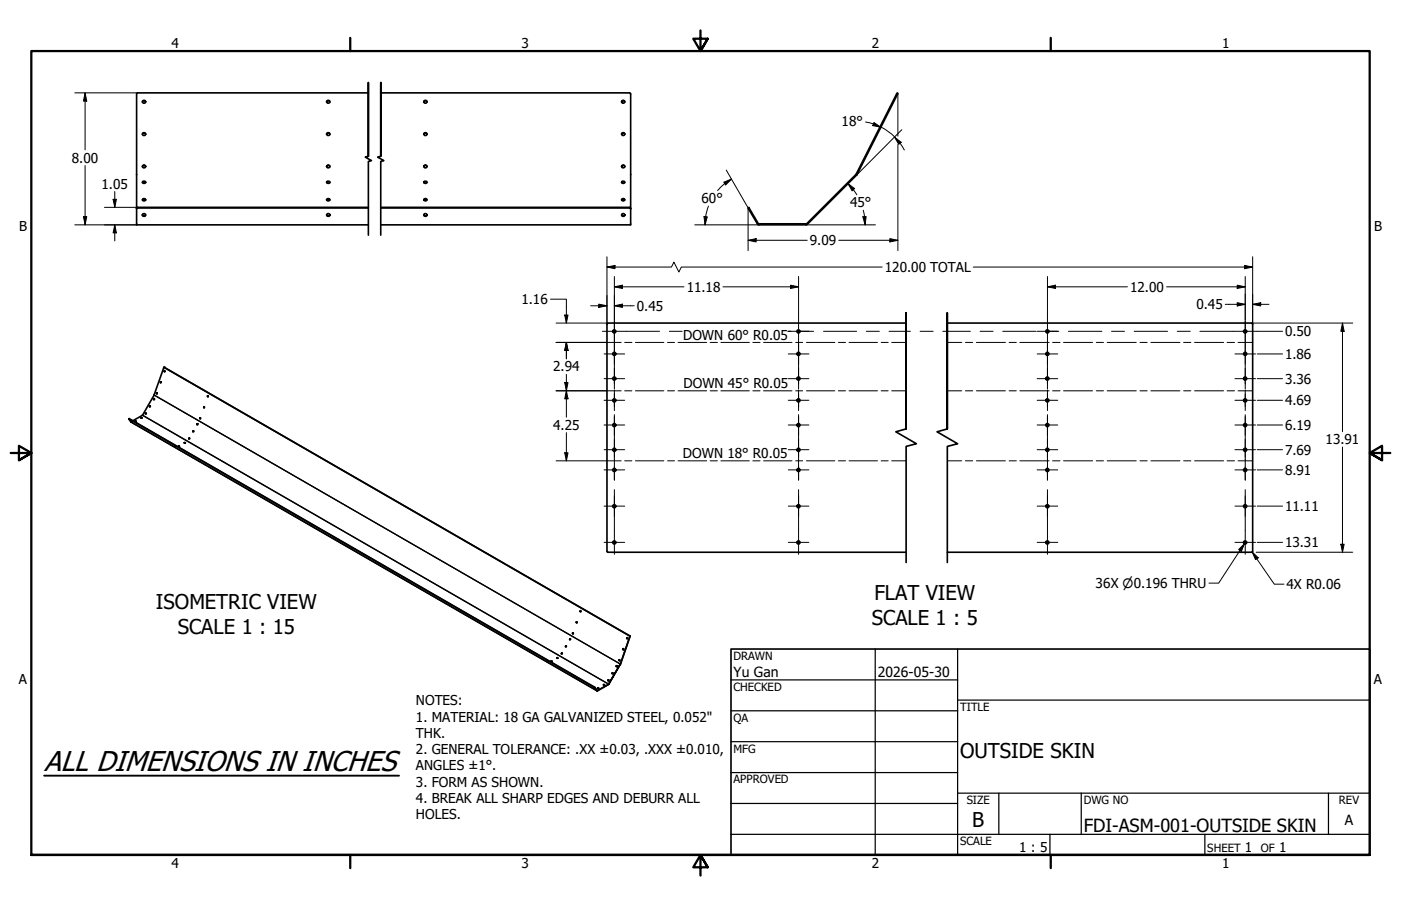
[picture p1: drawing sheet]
<svg xmlns="http://www.w3.org/2000/svg" width="432mm" height="279mm" viewBox="0 0 432 279" stroke-linecap="round" stroke-linejoin="round" font-family="sans-serif">
<path d="M113.5 48.2v-22.7v22.7l-.9 .3 1.9 1-1 .3v22.7M117.3 48.2v-22.7v22.7l-.9 .3 1.9 1-1 .3v22.7M279.3 132.3v-35.8v35.8l-3.2 .9 6.3 3.6-3.1 .9v35.8M292 132.3v-35.8v35.8l-3.2 .9 6.3 3.6-3.1 .9v35.8" fill="none" stroke="#000" stroke-width=".51"/>
<g fill="none" stroke="#000" stroke-width=".51">
<path d="M43.9 31.4a.53 .53 0 0 1 .5-.3 .53 .53 0 0 1 .5 .3M100.7 31.4a.49 .49 0 0 1 .5-.3 .49 .49 0 0 1 .5 .3M113.5 28.6h-71.1l-.3 .2v40.5h71.4M117.3 28.6h76.8l.3 .4v40.3h-77.1M130.6 31.4a.53 .53 0 0 1 .5-.3 .53 .53 0 0 1 .5 .3M191.6 31.4a.53 .53 0 0 1 .5-.3 .53 .53 0 0 1 .5 .3M43.9 51.4a.53 .53 0 0 1 .5-.4 .53 .53 0 0 1 .5 .4M43.9 41.4a.53 .53 0 0 1 .5-.4 .53 .53 0 0 1 .5 .4M43.9 56.3l.2-.2h.5l.3 .2M44 55.9a.46 .46 0 0 1 .6-.1 .46 .46 0 0 1 .2 .7 .46 .46 0 0 1-.7 .1 .46 .46 0 0 1-.1-.7zM100.7 51.4a.49 .49 0 0 1 .5-.4 .49 .49 0 0 1 .5 .4M100.7 41.4a.49 .49 0 0 1 .5-.4 .49 .49 0 0 1 .5 .4"/>
<path d="M100.7 56.3l.2-.2h.5l.3 .2M100.7 56.1a.45 .45 0 0 1 .6-.2 .45 .45 0 0 1 .2 .6h-.5zM130.6 41.4a.53 .53 0 0 1 .5-.4 .53 .53 0 0 1 .5 .4M130.6 51.4a.53 .53 0 0 1 .5-.4 .53 .53 0 0 1 .5 .4M130.6 56.3l.3-.2h.5l.2 .2M191.6 56.3l.2-.2h.5l.2 .2M191.6 41.4a.53 .53 0 0 1 .5-.4 .53 .53 0 0 1 .5 .4M191.6 51.4a.53 .53 0 0 1 .5-.4 .53 .53 0 0 1 .5 .4M263.8 53.8l-15.1 15.2M263.8 53.8l12.7-25.2 .2 .2-.1 .3-12.5 24.8M263.9 53.8h-.1M264.1 53.9l-15.2 15.3"/>
<path d="M43.9 61.7l.4-.3 .6 .3M43.9 66.2a.53 .53 0 0 0 .5 .4 .53 .53 0 0 0 .5-.4M44 61.3a.46 .46 0 0 1 .6-.1 .46 .46 0 0 1 .2 .6 .46 .46 0 0 1-.7 .2 .46 .46 0 0 1-.1-.7zM100.7 66.2a.49 .49 0 0 0 .5 .4 .49 .49 0 0 0 .5-.4M100.7 61.7l.4-.3 .6 .3M100.8 61.3a.43 .43 0 0 1 .6-.1 .43 .43 0 0 1 .1 .6 .43 .43 0 0 1-.6 .1 .43 .43 0 0 1-.1-.6zM113.5 63.9h-71.1l-.3 .4M113.5 64.1h-71.2l-.2 .3M117.3 63.9h76.8l.3 .4M117.3 64.1h76.9l.2 .3M130.6 66.2a.53 .53 0 0 0 .5 .4 .53 .53 0 0 0 .5-.4M130.6 61.7l.4-.3 .6 .3"/>
<path d="M191.6 66.2a.53 .53 0 0 0 .5 .4 .53 .53 0 0 0 .5-.4M191.6 61.7l.4-.3 .5 .3M233.4 69.1l.5 .2M233.7 68.9l.2 .2M233.7 68.9l-2.9-5-.2 .2 .1 .3 2.7 4.6M233.9 69.3h14.6M233.9 69h14.6M248.6 69l-.2 .1M248.8 69.2l-.4 .1M187.1 99.9v70.1M187.4 99.7l-.3 .3M187.4 99.6h91.9"/>
<path d="M292 99.6h93.8M385.8 99.7l.3 .3M386.1 99.9v70.1M49.5 117.7v.3M50.5 113.3l-3 8.5M50.5 113.3l143.7 82.9-3 8.6 2.9-8.6M50.5 113.3h.1M50.7 114.3v.3M39.7 129.2l143.6 82.8 .8 1 3.5-2M39.7 129.2l143.6 82.8 .7 1-143.7-82.9zM40.4 129.8l.2 .2zM41.6 129.9h.3"/>
<path d="M41.6 129.9l.3-.1v.2zM43.4 128.8l.4 .1zM43.4 128.9h.4M45 127.4l-.1 .2M46.3 125.2l-.1 .3M47.5 121.9l-3.6 6.1-3 1.8M47.5 121.8v.1M47.6 123l-.2 .3M48.4 121.1v.4M53.7 137.5l.3 .2zM55 137.7h.3M56.8 136.6h.3"/>
<path d="M56.8 136.5l.3 .1zM58.3 135.1l.2 .2-.3 .1zM58.4 135.1l-.2 .3M59.7 132.9l-.2 .3M61 130.7l-.2 .3M61.7 128.8v.4M62.8 125.5l.3 .1-.2 .2zM62.9 125.5v.3M64.1 122v.4M187.1 170l.3 .3h91.9M386.1 170l-.3 .3h-93.8M174.6 199.2l-.2 .3"/>
<path d="M175.8 197l-.2 .3M176.6 195.1v.4M177.8 191.8v.3M178.9 188.3v.4M193.4 196.7v.3M168.6 203.8l.2 .2zM169.9 204h.3M169.9 203.8l.3 .2h-.3zM171.6 202.9h.4M173.3 201.4l-.2 .3M182.9 212.1l.4 .2zM184.2 212.3h.3"/>
<path d="M186 211.2h.3M186 211.1l.3 .2zM187.6 211.1l-3.6 1.9M187.6 209.7l-.1 .3M188.9 207.5l-.2 .3M190.2 205.3l-.2 .3M190.9 203.5v.3M191.2 204.8l-3.6 6.3zM192.2 200v.4"/>
<circle cx="44.4" cy="31.4" r=".5"/>
<circle cx="101.1" cy="31.4" r=".49"/>
<circle cx="131.1" cy="31.4" r=".47"/>
<circle cx="192" cy="31.4" r=".47"/>
<circle cx="44.4" cy="41.3" r=".5"/>
<circle cx="44.4" cy="51.3" r=".48"/>
<circle cx="101.1" cy="51.4" r=".49"/>
<circle cx="101.1" cy="41.4" r=".49"/>
<circle cx="131.1" cy="56.2" r=".44"/>
<circle cx="131.1" cy="51.3" r=".47"/>
<circle cx="131.1" cy="41.4" r=".47"/>
<circle cx="192" cy="56.2" r=".44"/>
<circle cx="192" cy="41.4" r=".47"/>
<circle cx="192" cy="51.3" r=".47"/>
<circle cx="44.4" cy="66.3" r=".49"/>
<circle cx="101.2" cy="66.3" r=".47"/>
<circle cx="131.1" cy="61.6" r=".44"/>
<circle cx="131.2" cy="66.2" r=".49"/>
<circle cx="192" cy="61.6" r=".44"/>
<circle cx="192.1" cy="66.2" r=".49"/>
<circle cx="49.5" cy="117.9" r=".15"/>
<circle cx="50.7" cy="114.5" r=".16"/>
<circle cx="189.3" cy="109.1" r=".48"/>
<circle cx="189.3" cy="116.7" r=".48"/>
<circle cx="189.3" cy="102.2" r=".48"/>
<circle cx="246.1" cy="102.2" r=".48"/>
<circle cx="246.1" cy="109.1" r=".48"/>
<circle cx="246.1" cy="116.7" r=".48"/>
<circle cx="322.8" cy="102.2" r=".48"/>
<circle cx="322.8" cy="116.7" r=".48"/>
<circle cx="322.8" cy="109.1" r=".48"/>
<circle cx="383.8" cy="102.2" r=".48"/>
<circle cx="383.8" cy="116.7" r=".48"/>
<circle cx="383.8" cy="109.1" r=".48"/>
<circle cx="44.9" cy="127.5" r=".14"/>
<circle cx="46.2" cy="125.3" r=".14"/>
<circle cx="47.5" cy="123.1" r=".15"/>
<circle cx="48.3" cy="121.3" r=".16"/>
<circle cx="55.2" cy="137.6" r=".13"/>
<circle cx="59.6" cy="133" r=".14"/>
<circle cx="60.9" cy="130.9" r=".15"/>
<circle cx="61.8" cy="129" r=".16"/>
<circle cx="64.1" cy="122.2" r=".16"/>
<circle cx="189.3" cy="123.5" r=".48"/>
<circle cx="189.3" cy="131.1" r=".48"/>
<circle cx="189.3" cy="138.7" r=".48"/>
<circle cx="246.1" cy="138.7" r=".48"/>
<circle cx="246.1" cy="131.1" r=".48"/>
<circle cx="246.1" cy="123.5" r=".48"/>
<circle cx="322.8" cy="138.7" r=".48"/>
<circle cx="322.8" cy="123.5" r=".48"/>
<circle cx="322.8" cy="131.1" r=".48"/>
<circle cx="383.8" cy="131.1" r=".48"/>
<circle cx="383.8" cy="123.5" r=".48"/>
<circle cx="383.8" cy="138.7" r=".48"/>
<circle cx="189.3" cy="156.1" r=".48"/>
<circle cx="189.3" cy="144.9" r=".48"/>
<circle cx="246.1" cy="144.9" r=".48"/>
<circle cx="246.1" cy="156.1" r=".48"/>
<circle cx="322.8" cy="144.9" r=".48"/>
<circle cx="322.8" cy="156.1" r=".48"/>
<circle cx="383.8" cy="156.1" r=".48"/>
<circle cx="383.8" cy="144.9" r=".48"/>
<circle cx="189.3" cy="167.3" r=".48"/>
<circle cx="246.1" cy="167.3" r=".48"/>
<circle cx="322.8" cy="167.3" r=".48"/>
<circle cx="383.8" cy="167.3" r=".48"/>
<circle cx="174.4" cy="199.4" r=".16"/>
<circle cx="175.7" cy="197.1" r=".14"/>
<circle cx="176.6" cy="195.3" r=".14"/>
<circle cx="177.7" cy="191.9" r=".16"/>
<circle cx="179" cy="188.5" r=".16"/>
<circle cx="193.3" cy="196.8" r=".16"/>
<circle cx="171.8" cy="202.9" r=".13"/>
<circle cx="173.2" cy="201.5" r=".15"/>
<circle cx="184.4" cy="212.2" r=".13"/>
<circle cx="187.5" cy="209.8" r=".16"/>
<circle cx="188.8" cy="207.6" r=".16"/>
<circle cx="190.1" cy="205.5" r=".16"/>
<circle cx="190.9" cy="203.6" r=".15"/>
<circle cx="192.1" cy="200.2" r=".14"/>
</g>
<path d="M50.5 113.3h.1M39.8 129.1v.1M40.3 130.1l143.8 82.9M43.9 128.1l143.7 83M43.9 128l143.7 83M194.1 196.2h.1M194.1 196.3h.1M183.3 212h.1M183.5 212.1l-.1 .1M184 212.9l.1 .1M191.2 204.8l-143.7-83 143.8 83" fill="none" stroke="#000" stroke-width=".38"/>
<g fill="#000">
<circle cx="50.6" cy="113.3" r=".25"/>
<circle cx="40.3" cy="130.1" r=".25"/>
</g>
<g fill="none" stroke="#000" stroke-width=".31">
<path d="M187.1 105.6h4.4M192.5 105.6h2.3M195.8 105.6h8.8M205.7 105.6h2.2M209 105.6h8.8M218.9 105.6h2.2M222.2 105.6h8.7M232 105.6h2.3M235.3 105.6h8.8M245.2 105.6h2.2M248.5 105.6h8.8M258.4 105.6h2.2"/>
<path d="M261.7 105.6h8.7M271.6 105.6h2.1M274.8 105.6h4.5M292 105.6h4.4M297.6 105.6h2.2M300.9 105.6h9M311 105.6h2.2M314.3 105.6h9M324.4 105.6h2.3M327.8 105.6h8.9M337.9 105.6h2.2M341.2 105.6h9"/>
<path d="M351.3 105.6h2.3M354.7 105.6h9M364.8 105.6h2.2M368.2 105.6h8.9M378.2 105.6h2.3M381.6 105.6h4.5M187.1 120.5h4.4M192.5 120.5h2.3M195.8 120.5h8.8M205.7 120.5h2.2M209 120.5h8.8M218.9 120.5h2.2"/>
<path d="M222.2 120.5h8.7M232 120.5h2.3M235.3 120.5h8.8M245.2 120.5h2.2M248.5 120.5h8.8M258.4 120.5h2.2M261.7 120.5h8.7M271.6 120.5h2.1M274.8 120.5h4.5M292 120.5h4.4M297.6 120.5h2.2M300.9 120.5h9"/>
<path d="M311 120.5h2.2M314.3 120.5h9M324.4 120.5h2.3M327.8 120.5h8.9M337.9 120.5h2.2M341.2 120.5h9M351.3 120.5h2.3M354.7 120.5h9M364.8 120.5h2.2M368.2 120.5h8.9M378.2 120.5h2.3M381.6 120.5h4.5"/>
<path d="M187.1 142.1h4.4M192.5 142.1h2.3M195.8 142.1h8.8M205.7 142.1h2.2M209 142.1h8.8M218.9 142.1h2.2M222.2 142.1h8.7M232 142.1h2.3M235.3 142.1h8.8M245.2 142.1h2.2M248.5 142.1h8.8M258.4 142.1h2.2"/>
<path d="M261.7 142.1h8.7M271.6 142.1h2.1M274.8 142.1h4.5M292 142.1h4.4M297.6 142.1h2.2M300.9 142.1h9M311 142.1h2.2M314.3 142.1h9M324.4 142.1h2.3M327.8 142.1h8.9M337.9 142.1h2.2M341.2 142.1h9"/>
<path d="M351.3 142.1h2.3M354.7 142.1h9M364.8 142.1h2.2M368.2 142.1h8.9M378.2 142.1h2.3M381.6 142.1h4.5"/>
</g>
<path d="M107.9 11.7v4M215.9 9.4v6.3l-2.2-3.8h4.4l-2.2 3.8 2.2-3.8M323.8 11.7v4M3.3 139.7h6.4l-3.9-2.2v4.4l3.9-2.2-3.9 2.2M428.5 139.7h-6.4l3.9-2.2v4.4l-3.9-2.2 3.9 2.2M9.7 263.7v-248h412.4v248h-412.4h412.4M107.9 263.7v4M218.1 267.5l-2.2-3.8 2.2 3.8h-4.4l2.2-3.8v6.3M323.8 263.7v4" fill="none" stroke="#000" stroke-width=".7"/>
<g fill="none" stroke="#000" stroke-width=".38">
<path d="M225.3 209.7h69.8M225.3 219.2h69.8M269.7 200.2v63.5M295.1 215.9h127M295.1 200.2v63.5M225.3 228.7h69.8M225.3 238.3h69.8M225.3 257.3h196.8M225.3 247.8h69.8M295.1 244.6h127M307.8 244.6v12.7M323.6 257.3v6.4"/>
<path d="M333.2 244.6v12.7M371.3 257.3v6.4M409.4 244.6v12.7"/>
</g>
<path d="M225.3 200.2h196.8v63.5h-196.8z" fill="none" stroke="#000" stroke-width=".51"/>
<path d="M13.6 239.2h109.4" fill="none" stroke="#000" stroke-width=".57"/>
<g fill="none" stroke="#000" stroke-width=".31">
<path d="M23.1 28.6h19.3M26.2 28.6l.5 2.6h-1zM26.2 28.6v17.6M266.8 37.6l2.4 .6M269.2 38.2l2.3 1M269.4 37.8l2.1 1.4-2.5-.5zM271.5 39.2l2.6 1.6 1.7 1.4M276.7 28.8v13.2M26.2 51.1v18.2M35.4 59.1v4.8M223.1 56.2l2.3-1-1.8 1.8zM223.8 52.5l6.9 11.8"/>
<path d="M225.4 55.2l-2 1.4-2.2 2.2M261.4 56.6l2 1.6-.8 .7zM261.4 56.6l1.6 1.9M263 58.5l1.1 1.6M275.7 42.3l2 1.6-.7 .6zM275.7 42.3l1.7 1.9M276.7 44.6v32.7M277.4 44.1l1.3 2.2M277.9 40l-13.9 14M23.1 69.3h19M25.7 66.8h1l-.5 2.5zM32.2 63.9h10.2"/>
<path d="M34.9 61.5h1l-.5 2.4zM35.4 69.3l.5 2.5h-1zM35.4 69.3v5M187.1 79.2v20.7M214.1 69.3h19.8M217 66.8l1 .1-.7 2.4zM218.3 63.6l-.7 2.7-.3 3M230.6 74.1l2.4-.5v1zM230.6 74.1h18.2M230.6 64.1v13.2M248.5 69.3h21.3M258.5 74.1h18.2"/>
<path d="M265.9 66.9l1.1-.1-.4 2.5zM266.1 64.8l.5 4.5M274.3 73.6l2.4 .5-2.4 .5zM386.1 79.2v20.7M169.7 92.3h4.9v7.3M171.4 99.6h15.9M174.1 97.2h1l-.5 2.4zM182.1 94.3h5M184.5 93.8l2.6 .5-2.6 .5zM187.1 82.4l2.4-.5v1zM187.1 82.4h19.8l.8-1.6 1.5 3.1 .8-1.5h61.9M189.4 88.5l2.4-.6v1.1z"/>
<path d="M189.4 94.3l2.4-.5v1zM189.4 88.5h21.4M189.4 85.3v13.3M189.4 94.3h6.1M222.8 88.5h23.3M243.6 87.9l2.5 .6-2.5 .5zM246.1 85.3v13.3M300 82.4h86.1M322.8 88.5l2.5-.6v1.1zM322.8 88.5h24.7M322.8 85.3v13.3M359.5 88.5h24.3"/>
<path d="M377.6 93.9h6.2M381.3 87.9l2.5 .6-2.5 .5zM381.3 93.3l2.5 .6-2.5 .5zM383.6 81.9l2.5 .5-2.5 .5zM383.8 85.3v13.3M385.8 99.6h31.1M386.1 93.9l2.5-.6v1.1zM386.1 93.9h5M413.8 99.6l.5 2.6h-1zM413.8 99.6v33.5M171.4 105.6h15.6M174.1 118h1l-.5 2.5z"/>
<path d="M174.6 105.6l.5 2.5h-1zM174.6 105.6v5.1M174.6 115.4v13.3M387.5 102.2h7.8M387.5 109.2h7.8M387.5 116.8h7.8M171.4 120.5h15.6M174.1 139.6h1l-.5 2.5zM174.6 120.5l.5 2.5h-1zM174.6 133.4v8.7M387.5 123.4h7.8M387.5 131.1h7.8"/>
<path d="M387.5 138.7h7.8M413.8 137.9v32.4M171.4 142.1h15.6M387.5 144.9h7.8M387.5 156.1h7.8M383.5 167.7l-.9 2.4-.8-.6zM383.5 167.7l-7.9 12.1h-3M385.8 170.3h.2M386 170.2l1.8 1.8-.8 .6zM386 170.2l6.7 9.9h3M387.2 170.3h29.7M387.5 167.3h7.8"/>
<path d="M413.3 167.8h1l-.5 2.5z"/>
</g>
<g fill="#000">
<path d="M26.2 28.6l.5 2.6h-1zM269.4 37.8l2.1 1.4-2.5-.5zM223.1 56.2l2.3-1-1.8 1.8zM261.4 56.6l2 1.6-.8 .7zM275.7 42.3l2 1.6-.7 .6zM25.7 66.8h1l-.5 2.5zM34.9 61.5h1l-.5 2.4zM35.4 69.3l.5 2.5h-1zM217 66.8l1 .1-.7 2.4zM230.6 74.1l2.4-.5v1zM265.9 66.9l1.1-.1-.4 2.5zM274.3 73.6l2.4 .5-2.4 .5z"/>
<path d="M174.1 97.2h1l-.5 2.4zM184.5 93.8l2.6 .5-2.6 .5zM187.1 82.4l2.4-.5v1zM189.4 88.5l2.4-.6v1.1zM189.4 94.3l2.4-.5v1zM243.6 87.9l2.5 .6-2.5 .5zM322.8 88.5l2.5-.6v1.1zM381.3 87.9l2.5 .6-2.5 .5zM381.3 93.3l2.5 .6-2.5 .5zM383.6 81.9l2.5 .5-2.5 .5zM386.1 93.9l2.5-.6v1.1zM174.1 118h1l-.5 2.5z"/>
<path d="M174.6 105.6l.5 2.5h-1zM413.8 99.6l.5 2.6h-1zM174.1 139.6h1l-.5 2.5zM174.6 120.5l.5 2.5h-1zM383.5 167.7l-.9 2.4-.8-.6zM386 170.2l1.8 1.8-.8 .6zM413.3 167.8h1l-.5 2.5z"/>
</g>
<g fill="none" stroke="#000" stroke-width=".31">
<path d="M189.4 99v6.3M383.8 99v6.3M186.2 109.2h6.3M186.2 116.8h6.3M189.4 106v6.3M189.4 113.6v6.4M243 102.2h6.3M243 116.8h6.3M243 109.2h6.3M246.1 113.6v6.4M246.1 106v6.3M319.7 102.2h6.3"/>
<path d="M319.7 109.2h6.3M319.7 116.8h6.3M322.8 106v6.3M322.8 113.6v6.4M380.6 109.2h6.4M380.6 116.8h6.4M383.8 106v6.3M383.8 113.6v6.4M186.2 123.4h6.3M186.2 131.1h6.3M186.2 138.7h6.3M189.4 120.3v6.3"/>
<path d="M189.4 127.9v6.3M189.4 135.5v6.4M243 138.7h6.3M243 131.1h6.3M243 123.4h6.3M246.1 135.5v6.4M246.1 127.9v6.3M246.1 120.3v6.3M319.7 123.4h6.3M319.7 131.1h6.3M319.7 138.7h6.3M322.8 120.3v6.3"/>
<path d="M322.8 127.9v6.3M322.8 135.5v6.4M380.6 123.4h6.4M380.6 131.1h6.4M380.6 138.7h6.4M383.8 120.3v6.3M383.8 127.9v6.3M383.8 135.5v6.4M186.2 144.9h6.3M186.2 156.1h6.3M189.4 141.7v6.4M189.4 152.9v6.4"/>
<path d="M243 144.9h6.3M243 156.1h6.3M246.1 141.7v6.4M246.1 152.9v6.4M319.7 144.9h6.3M319.7 156.1h6.3M322.8 141.7v6.4M322.8 152.9v6.4M380.6 144.9h6.4M380.6 156.1h6.4M383.8 141.7v6.4M383.8 152.9v6.4"/>
<path d="M186.2 167.3h6.3M243 167.3h6.3M319.7 167.3h6.3M380.6 167.3h6.4"/>
</g>
<g fill="none" stroke="#000" stroke-width=".31">
<path d="M189.4 98.6v19.8M246.1 98.6v19.8M322.8 98.6v19.8M383.8 98.6v19.8M185.7 102.2h17.6M206.3 102.2h3.9M242.8 102.2h1M246.8 102.2h4M253.8 102.2h10.2M267 102.2h4M274 102.2h6.6M283.6 102.2h4"/>
<path d="M290.6 102.2h8.5M302.1 102.2h4M309.1 102.2h10.2M322.3 102.2h4M329.3 102.2h10.3M342.6 102.2h4M349.6 102.2h10.3M362.8 102.2h4M369.8 102.2h17.7M189.4 121.5v3.9M189.4 128.5v12.5M246.1 121.5v3.9"/>
<path d="M246.1 128.5v12.5M322.8 121.5v3.9M322.8 128.5v12.5M383.8 121.5v3.9M383.8 128.5v12.5M189.4 144v4M189.4 151v19.9M246.1 144v4M246.1 151v19.9M322.8 144v4M322.8 151v19.9M383.8 144v4"/>
<path d="M383.8 151v19.9"/>
</g>
<text font-size="8.8" x="13.6" y="237.9">ALL DIMENSIONS IN INCHES</text>
<g font-size="6.3">
<text x="269.5" y="185.1">FLAT VIEW</text>
<text x="48" y="188">ISOMETRIC VIEW</text>
<text x="54.8" y="195.5">SCALE 1 : 15</text>
<text x="268.7" y="192.6">SCALE 1 : 5</text>
<text x="295.9" y="233.6">OUTSIDE SKIN</text>
<text x="299.7" y="255.1">B</text>
</g>
<text font-size="5.6" x="334" y="256.5">FDI-ASM-001-OUTSIDE SKIN</text>
<g font-size="4.3">
<text x="226.1" y="208.9">Yu Gan</text>
<text x="270.5" y="208.9">2026-05-30</text>
<text x="414.5" y="254.4">A</text>
</g>
<g font-size="4.2">
<text x="52.8" y="14.7">4</text>
<text x="160.8" y="14.7">3</text>
<text x="268.7" y="14.7">2</text>
<text x="376.7" y="14.7">1</text>
<text x="259.4" y="39">18°</text>
<text x="22.2" y="50.2">8.00</text>
<text x="31.3" y="58.2">1.05</text>
<text x="216.2" y="62.7">60°</text>
<text x="262" y="63.9">45°</text>
<text x="5.9" y="71.4">B</text>
<text x="423.5" y="71.4">B</text>
<text x="249.6" y="75.6">9.09</text>
<text x="272.7" y="83.9">120.00 TOTAL</text>
<text x="211.6" y="90">11.18</text>
<text x="348.3" y="90">12.00</text>
<text x="160.7" y="93.8">1.16</text>
<text x="196.3" y="95.8">0.45</text>
<text x="368.7" y="95.4">0.45</text>
<text x="210.6" y="104.7">DOWN 60° R0.05</text>
<text x="396" y="103.7">0.50</text>
<text x="396" y="110.7">1.86</text>
<text x="170.5" y="114.6">2.94</text>
<text x="210.6" y="119.6">DOWN 45° R0.05</text>
<text x="396" y="118.3">3.36</text>
<text x="396" y="125">4.69</text>
<text x="170.5" y="132.5">4.25</text>
<text x="396" y="132.6">6.19</text>
<text x="408.6" y="137">13.91</text>
<text x="210.5" y="141.2">DOWN 18° R0.05</text>
<text x="396" y="140.2">7.69</text>
<text x="396" y="146.4">8.91</text>
<text x="396" y="157.6">11.11</text>
<text x="396" y="168.8">13.31</text>
<text x="337.7" y="181.3">36X ⌀0.196 THRU</text>
<text x="396.5" y="181.7">4X R0.06</text>
<text x="5.8" y="211.1">A</text>
<text x="423.4" y="211.1">A</text>
<text x="128.2" y="217.5">NOTES:</text>
<text x="128.2" y="222.5">1. MATERIAL: 18 GA GALVANIZED STEEL, 0.052&quot;</text>
<text x="128.2" y="227.5">THK.</text>
<text x="128.2" y="232.5">2. GENERAL TOLERANCE: .XX ±0.03, .XXX ±0.010,</text>
<text x="128.2" y="237.6">ANGLES ±1°.</text>
<text x="128.2" y="242.6">3. FORM AS SHOWN.</text>
<text x="128.2" y="247.6">4. BREAK ALL SHARP EDGES AND DEBURR ALL</text>
<text x="128.2" y="252.6">HOLES.</text>
<text x="314.1" y="262.8">1 : 5</text>
<text x="383.7" y="262.8">1</text>
<text x="394.2" y="262.8">1</text>
<text x="52.8" y="267.7">4</text>
<text x="160.8" y="267.7">3</text>
<text x="268.7" y="267.7">2</text>
<text x="376.7" y="267.7">1</text>
</g>
<g font-size="3.5">
<text x="226.1" y="203.5">DRAWN</text>
<text x="226.1" y="213">CHECKED</text>
<text x="295.9" y="219.2">TITLE</text>
<text x="226.1" y="222.6">QA</text>
<text x="226.1" y="232.1">MFG</text>
<text x="226.1" y="241.6">APPROVED</text>
<text x="297.9" y="248">SIZE</text>
<text x="334" y="248">DWG NO</text>
<text x="412.7" y="247.9">REV</text>
<text x="295.9" y="260.7">SCALE</text>
<text x="372.1" y="262.8">SHEET</text>
<text x="388.6" y="262.8">OF</text>
</g>
</svg>
